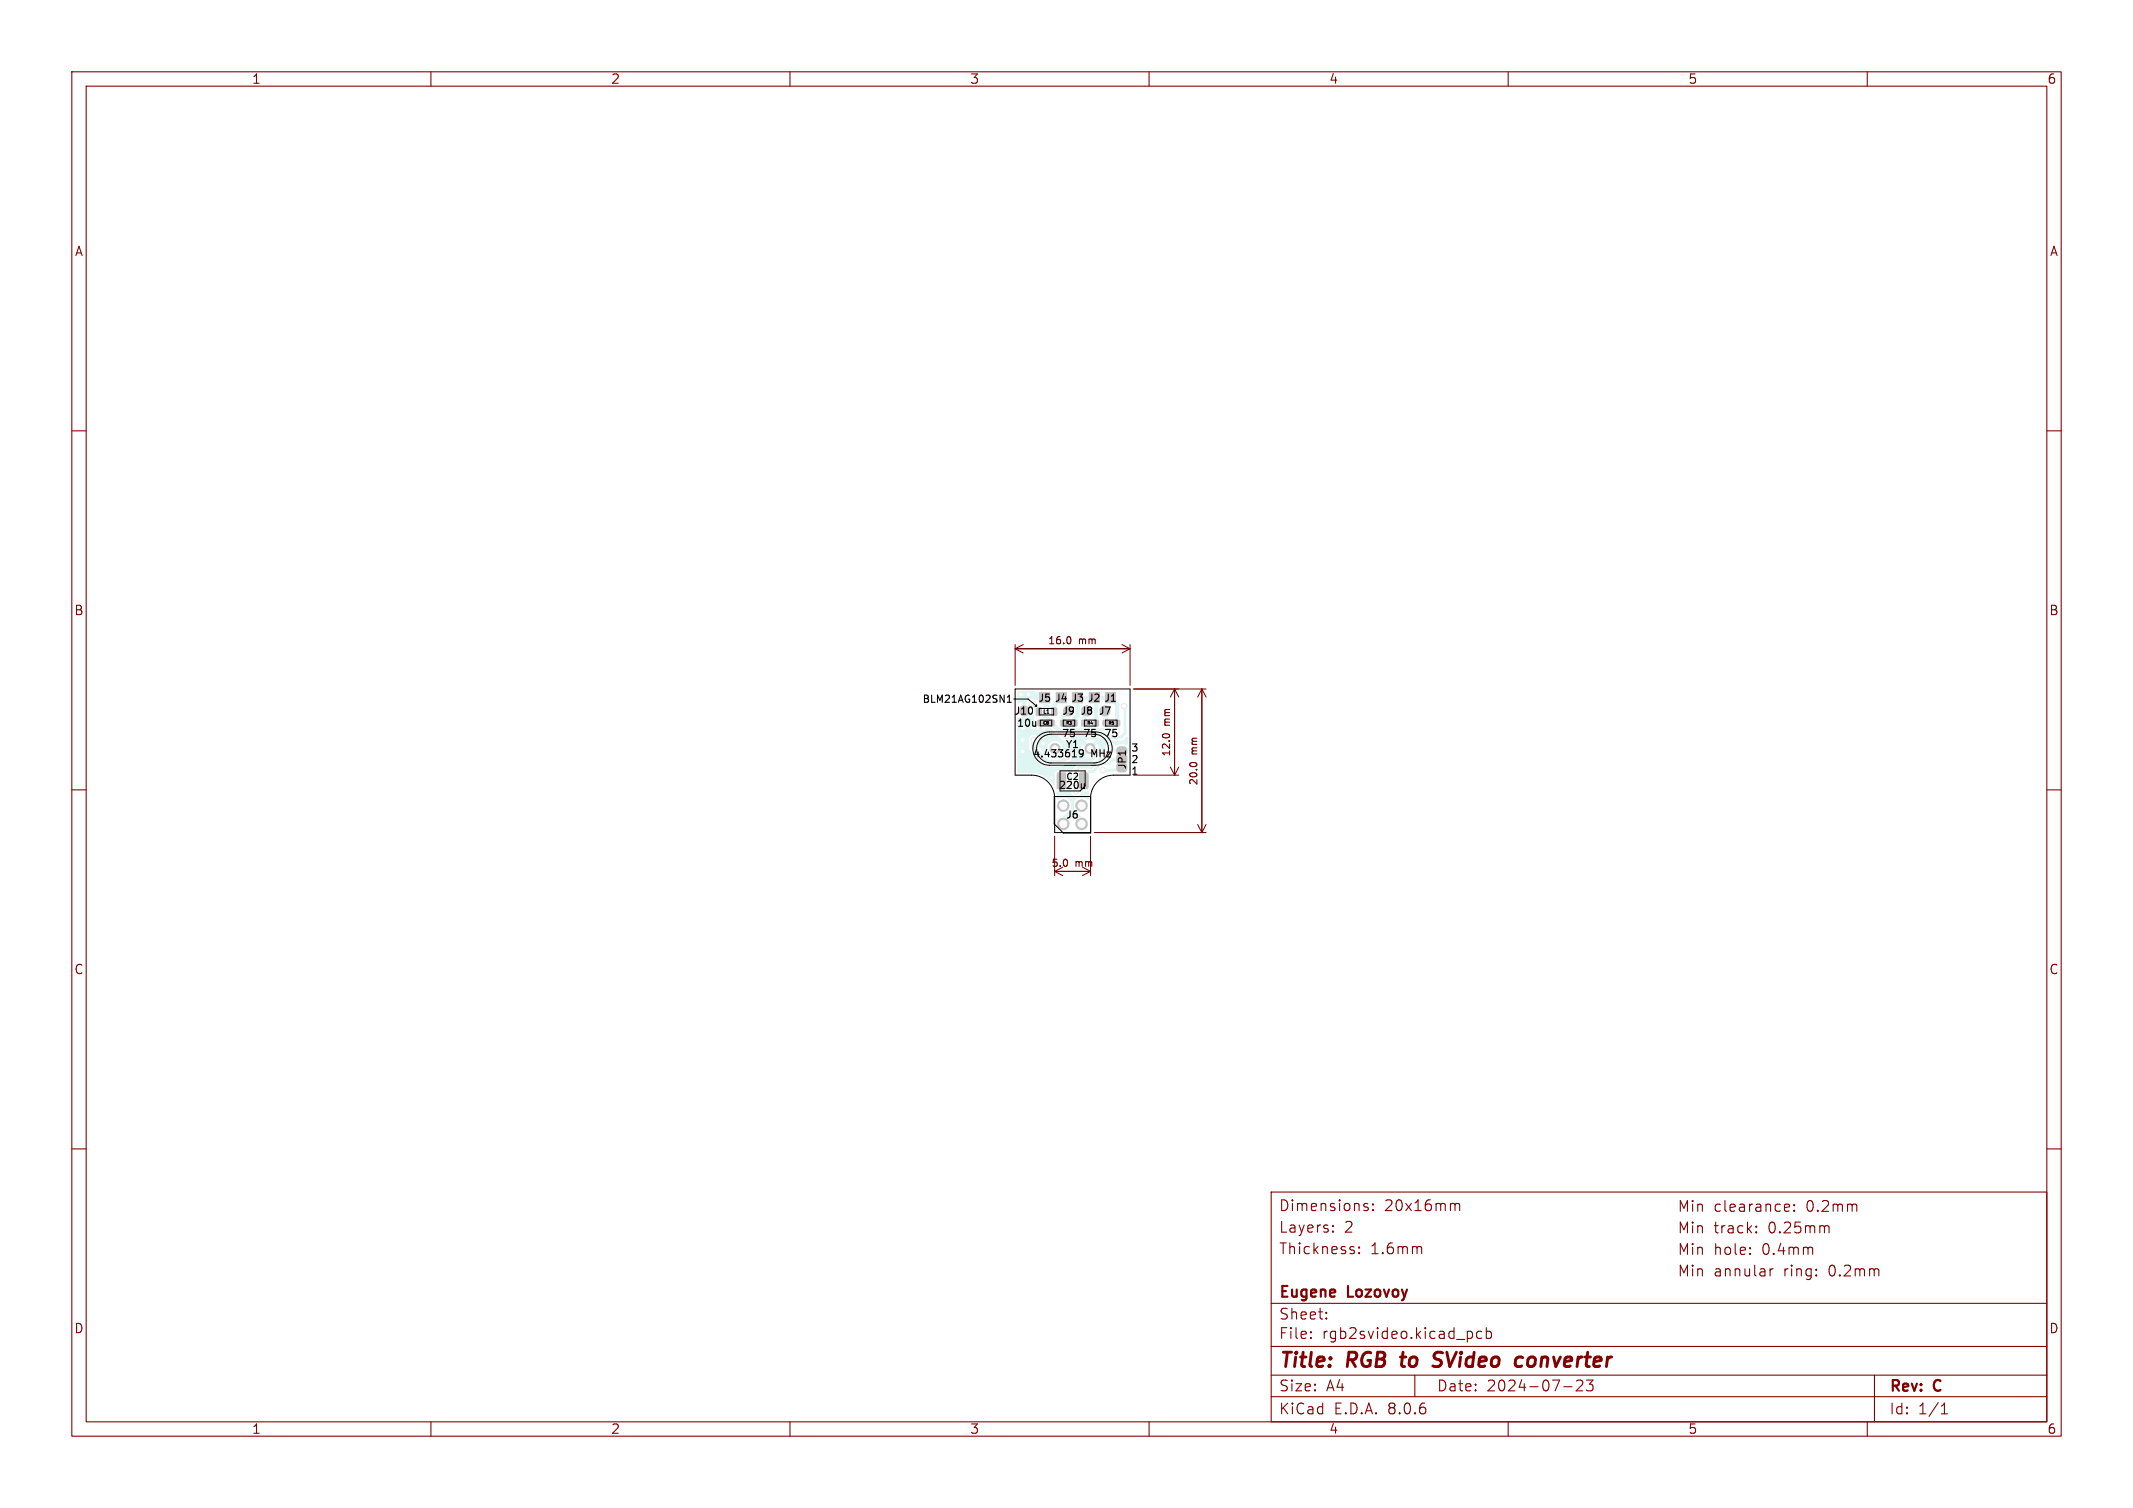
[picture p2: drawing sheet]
<svg xmlns="http://www.w3.org/2000/svg" width="297mm" height="210mm" viewBox="0 0 297 210" stroke-linecap="round" stroke-linejoin="round" font-family="sans-serif">
<g fill="none" stroke="#840000" stroke-width=".15">
<path d="M10 10h277v190h-277zM12 12h273v186h-273zM60 10v2M110 10v2M160 10v2M210 10v2M260 10v2M10 60h2M285 60h2M10 110h2M285 110h2M10 160h2"/>
<path d="M285 160h2M177 166h108v32h-108zM185.6 170.7h-.1l.1 .1M185.6 171.5h.1l-.1 .1M185.6 171.5h-.1l.1 .1M185.6 170.7v.1M185.6 171.5v.1M185.6 170.7h.1l-.1 .1M188.5 174.2l.1 .1-.1 .2M189.2 174.5h.1l-.1 .1M189.2 174.5v.1M189.2 173.7v.1"/>
<path d="M189.2 173.7h.1l-.1 .1M190 168l.5 .2v.1v.2l-.5 .1M190 167.7l.1-.1 .4 .1M191.2 168.5v.1M191.2 168.5h-.1l.1 .1M191.2 167.7v.1M191.2 167.7h-.1l.1 .1M197.7 173.6l.3 .2v.8M202.4 167.6l.2 .2M202.6 167.8l.2-.2 .4 .1v.9M202.6 167.8v.8M243.7 174.5l.1 .1-.1 .1"/>
<path d="M243.7 174.5l-.1 .1 .1 .1M243.7 173.8v.1M243.7 174.5v.2M243.7 173.8h.1l-.1 .1M243.7 173.8h-.1l.1 .1M244.5 170.8v.1M244.5 171.5l.1 .1-.1 .1M244.5 171.5v.1v.1M244.5 171.5v.2M244.5 170.8h.1l-.1 .1M246.5 176.7v1M246.9 176.7l-.3 .1-.1 .2"/>
<path d="M248.7 167.7l.4 .1 .1 .2-.7 .2M249.1 168.6l-.4 .1M249.8 168.5v.1v.1M249.8 167.8v.1M249.8 168.5l.1 .1-.1 .1M249.8 168.5v.2M249.8 167.8h.1l-.1 .1M252.3 173.8l.1 .9M254.3 170.7h.2l.2 .2v.8M258.5 167.8v.9M60 198v2M110 198v2"/>
<path d="M160 198v2M177 194.5h108M177 191.5h108M177 187.5h108M177 181.5h108M182.5 186.3h.1l-.1 .1M182.5 186.3v.1M182.5 185.5v.1M182.5 185.5h.1l-.1 .1M184.7 183.6v.1M184.7 183.6h-.1l.1 .1M184.7 182.8v.1"/>
<path d="M184.7 182.8h-.1l.1 .1M197 191.5v3M204.9 185.5l.1 .2v.4l-.1 .2M206.3 185.5l-.4-.1-.3 .3v.4l.1 .2 .2 .1 .4-.1M207 185.5l.4-.1 .3 .3v.4l-.2 .2-.1 .1-.4-.1M207 184.9v1.5M210 198v2M217.7 193.1h1.2M219.5 192.3l.2-.1 .5 .1a.41 .41 0 0 1 .1 .5l-.8 .9h.9M220.9 192.2h.9l-.5 .6a.41 .41 0 0 1 .5 .3v.3l-.1 .2-.6 .1-.2-.1M260 198v2M261 191.5v6.5"/>
<path d="M270.3 196.9h.9M270.3 195.8l.4-.4v1.5"/>
</g>
<path d="M195 189h.8M195.4 188.3l-.3 1.7 .1 .2 .2 .1M200.6 190.1a.85 .85 0 0 1-1.1 .1M200.6 188.3h-.5a.49 .49 0 0 0-.4 .4 .49 .49 0 0 0 .3 .6l.6 .2M211.5 189l.5 .1M211.9 190.2l-.2 .1M212.8 189.4l-.1 .5 .1 .2" fill="none" stroke="#840000" stroke-width=".4"/>
<g fill="#def5f1" stroke="#def5f1" stroke-width=".14">
<path d="M150.6 100.3h.7v.8h-.7z"/>
<path d="M152.3 100.3h.7v.8h-.7z"/>
<path d="M147.7 100.3h.7v.8h-.7z"/>
<path d="M149.3 100.3h.7v.8h-.7z"/>
<path d="M155.5 106.5h1.4v.6l-.1 .3a.95 .95 0 0 1-1 .1l-.3-.2z"/>
<path d="M155.5 105.2h1.4v1h-1.4z"/>
<path d="M155.6 104.1a.95 .95 0 0 1 1-.1l.3 .2v.8h-1.4v-.6z"/>
<path d="M146.4 98.6l.6-.1 .2 .1v.9l-.1 .2h-.5l-.2-.1z"/>
<path d="M144.3 98.6l.6-.1 .2 .1v.9l-.2 .2h-.5l-.2-.1z"/>
<path d="M150.3 107.6h1l.2 .1 .1 2-.2 .2h-.9l-.3-.1z"/>
<path d="M147.2 107.6h1l.3 .1v2l-.2 .2h-.9l-.2-.1z"/>
<path d="M153.6 100.3h.7v.8h-.7z"/>
<path d="M155.2 100.3h.7v.8h-.7z"/>
<path d="M146 100.3h.8v.8h-.8z"/>
<path d="M144.5 100.3h.8v.8h-.8z"/>
<path d="M153.9 96.4h1.5v1.6h-1.5z"/>
<circle cx="148.1" cy="114.7" r=".85"/>
<circle cx="148.1" cy="112.2" r=".85"/>
<circle cx="150.6" cy="114.7" r=".85"/>
<circle cx="150.6" cy="112.2" r=".85"/>
<circle cx="146.9" cy="104.2" r=".75"/>
<circle cx="151.8" cy="104.2" r=".75"/>
</g>
<g fill="#ececec" stroke="#ececec" stroke-width=".14">
<circle cx="153.9" cy="100.8" r=".4"/>
<circle cx="155.5" cy="101.8" r=".4"/>
<circle cx="156.5" cy="98.3" r=".4"/>
<circle cx="146.5" cy="108.4" r=".4"/>
<circle cx="143.9" cy="101.4" r=".4"/>
<circle cx="142.4" cy="104.7" r=".4"/>
<circle cx="145.7" cy="98.7" r=".4"/>
<circle cx="145.3" cy="103.5" r=".4"/>
<circle cx="142.1" cy="96.7" r=".4"/>
<circle cx="143.2" cy="96.7" r=".4"/>
<circle cx="142.4" cy="103.1" r=".4"/>
<circle cx="143.9" cy="103.1" r=".4"/>
<circle cx="143.6" cy="98.1" r=".4"/>
<circle cx="149.8" cy="110.2" r=".4"/>
<circle cx="147.7" cy="108.5" r=".4"/>
<circle cx="154.6" cy="104.2" r=".4"/>
<circle cx="153.6" cy="107.2" r=".4"/>
</g>
<g fill="none" stroke="#def5f1" stroke-width=".4">
<path d="M156.5 98.3l.2 .1v3.7l-.6 .6h-1.4M148 100.7l.9 .9h2.2M148.1 114.1v.6M149.3 110.9v2.6M150.6 114.2v.5M151 100.7l.9 .9h3.5M151.6 102.2h2.6M153.1 105.8l-1.1 1h-1.7l-.5 .5v2.9M153.6 107.2h2.4M153.9 100.8h.1M153.9 100.7v.1M154.6 104.2l.3 .2h1.3"/>
<path d="M156.2 105.8h-1.2l-.5 .6h-1.2l-1.1 1h-.6l-.7 .8v.6"/>
</g>
<g fill="none" stroke="#def5f1" stroke-width=".6">
<path d="M142.6 97.6v2.8M143.2 96.7l1.8 .1M143.6 98.1l1 1M144.6 99.1h.1M144.6 99.1h.2l3.4 3.4M145.7 97.5v1.2M146.8 98.2v.9M148 99.8v.9M151 99.3v1.4M152.6 97.4v2.6M153.9 99.1v1.6M143.9 103.1v1.1l2 1.9"/>
<path d="M149.7 100.7v-.6l.3-.4v-2.5h4.6l1 .9v2.6M149.8 113.5l.8 .7M152.6 100v.7"/>
</g>
<g fill="#def5f1">
<path d="M142.5 98.7h.2l.9 1 .2-.2 .1 .1a.47 .47 0 0 1 0 .7v.1l1.2 .1v1.2l.3-.1 .4-.3 .6 .2 1.3 1.4a.79 .79 0 0 0 1 .2 .79 .79 0 0 0 .5-.8l.1-.2h1.5l.8 .6h2.4l.6 .5h1.6l.2-.1 .4-.5h.2v1.2l-1.1-.2-.6 .3a.75 .75 0 0 0-1-.4 .75 .75 0 0 0-.4 1l-.3 .3-.1 .4-.7 .1-1 1-1.7 .1-.7 .6-.1 .3v2.4l-.1 .2a.71 .71 0 0 0 .4 1 .71 .71 0 0 0 .9-.6l1.1-.1-.1 1.1a1.21 1.21 0 0 0-1.4-.2 1.21 1.21 0 0 0-.6 1.2l.1 .5 .4 .4v.2h-1.3l-.1-.1v-.1a1.19 1.19 0 0 0 .4-1.7 1.19 1.19 0 0 0-1.8-.2l-.1-1.1h1.3l.2-.1 .2-.3v-2l-.2-.4-.3-.1h-1l-.3 .1-.2 .4v1.4v.1h-.2a3.5 3.5 0 0 0-2.8-1.7h-2.1v-4.5h1.5l.1 .3v.9l.1 .2 2.3 2.2 2.2 .1 .3-.2 .5-.5a.71 .71 0 0 0 .3-1.2 .71 .71 0 0 0-1.2 .4l-.3 .2h-1.4l-1.3-1.3h1a1.06 1.06 0 0 0 1.1 1.1 1.06 1.06 0 0 0 1.1-1.1h2.5l.2 .7 .7-.6 .1 .3 .2 .1-.6 .6a1.23 1.23 0 0 0 1.4 0l-.7-.6 .2-.1 .2-.3 .6 .6 .2-.2v-.7l-.2-.4-.6 .6-.2-.3-.2-.1 .7-.6a1.23 1.23 0 0 0-1.4 0l.6 .6-.2 .1-.1 .3-.7-.6-.2 .6h-2.5a1.06 1.06 0 0 0-1.1-1 1.06 1.06 0 0 0-1.1 1h-1l-.3-.3v-.5a.71 .71 0 0 0-.4-1 .71 .71 0 0 0-.9 .7h-1.5v-2.1h2.2l.3 .5 .4 .2v-.8l-2.9 .1v-.9l.1-.1a1.23 1.23 0 0 0 1.5 0l-1-.9v-.1z"/>
<path d="M141.7 96.3h2.4h.1v.7h1.5v1.4l.3 .1v.7h-.2l-.4-.4-.2-.5v-.9l-1.1 .1a.82 .82 0 0 0-1.2 .3 1.62 1.62 0 0 0-1.2 .2z"/>
</g>
<g fill="#fff" stroke="#fff" stroke-width=".14">
<circle cx="153.9" cy="100.8" r=".2"/>
<circle cx="155.5" cy="101.8" r=".2"/>
<circle cx="156.5" cy="98.3" r=".2"/>
<circle cx="146.4" cy="108.3" r=".2"/>
<circle cx="142.4" cy="104.6" r=".2"/>
<circle cx="145.7" cy="98.7" r=".2"/>
<circle cx="145.2" cy="103.6" r=".2"/>
<circle cx="142.1" cy="96.7" r=".2"/>
<circle cx="143.2" cy="96.7" r=".2"/>
<circle cx="142.4" cy="103" r=".2"/>
<circle cx="143.9" cy="103" r=".2"/>
<circle cx="143.6" cy="98" r=".2"/>
<circle cx="147.7" cy="108.5" r=".2"/>
<circle cx="154.6" cy="104.2" r=".2"/>
<circle cx="153.5" cy="107.3" r=".2"/>
<circle cx="148.1" cy="114.7" r=".5"/>
<circle cx="148.1" cy="112.2" r=".5"/>
<circle cx="150.6" cy="114.7" r=".5"/>
<circle cx="150.6" cy="112.2" r=".5"/>
<circle cx="146.9" cy="104.2" r=".4"/>
<circle cx="151.8" cy="104.2" r=".4"/>
</g>
<g fill="#c3c3c3">
<path d="M147.2 107.6h1l.3 .1v2l-.2 .2h-.9l-.2-.1z"/>
<path d="M150.3 107.6h1l.2 .1 .1 2-.2 .2h-.9l-.3-.1z"/>
<path d="M155.6 104.1l.2-.1 .7-.1 .2 .1 .2 .2 .1 .8h-.2v.2h.1v1l-.1 .1v.2h.2l-.1 .6-.1 .3-.2 .1h-.8l-.3-.2-.1-.8h.2v-.2l-.1-.1v-1h.1v-.2h-.2v-.6z"/>
<path d="M147.7 100.3h.7v.8h-.7z"/>
<path d="M149.3 100.3h.7v.8h-.7z"/>
<path d="M150.6 100.3h.7v.8h-.7z"/>
<path d="M152.3 100.3h.7v.8h-.7z"/>
<path d="M153.6 100.3h.7v.8h-.7z"/>
<path d="M155.2 100.3h.7v.8h-.7z"/>
<path d="M144.5 100.3h.8v.8h-.8z"/>
<path d="M146 100.3h.8v.8h-.8z"/>
<path d="M144.3 98.6l.6-.1 .1 .1 .1 .9-.1 .2h-.6l-.1-.1z"/>
<path d="M146.4 98.6l.6-.1 .2 .1v.9l-.1 .2h-.5l-.2-.1z"/>
<path d="M153.9 96.4h1.5v1.6h-1.5z"/>
<circle cx="148.1" cy="114.7" r=".85"/>
<circle cx="150.6" cy="114.7" r=".85"/>
<circle cx="148.1" cy="112.2" r=".85"/>
<circle cx="150.6" cy="112.2" r=".85"/>
<circle cx="146.9" cy="104.3" r=".75"/>
<circle cx="151.8" cy="104.3" r=".75"/>
</g>
<path d="M141.3 96h16v12h-2.3a3.2 3.2 0 0 0-3.1 3.1v4.8h-5v-4.8a3.2 3.2 0 0 0-3.3-3.1h-2.3z" fill="none" stroke="#fafafa" stroke-width=".14"/>
<g fill="#fafafa" stroke="#fafafa" stroke-width=".14">
<circle cx="148.1" cy="114.7" r=".5"/>
<circle cx="148.1" cy="112.2" r=".5"/>
<circle cx="150.6" cy="114.7" r=".5"/>
<circle cx="150.6" cy="112.2" r=".5"/>
<circle cx="146.9" cy="104.2" r=".4"/>
<circle cx="151.8" cy="104.2" r=".4"/>
</g>
<path d="M141.2 97.4h2l1.1 1M141.3 96h16v12h-2.3a3.2 3.2 0 0 0-3.1 3.1v4.8h-5v-4.8a3.2 3.2 0 0 0-3.3-3.1h-2.3zM144.7 98.7h2v.9h-2zM144.5 102.6a2.32 2.32 0 0 1 1.6-.7h6.4a2.32 2.32 0 0 1 2.4 2.4 2.32 2.32 0 0 1-2.4 2.3h-6.4a2.32 2.32 0 0 1-2.1-1.5 2.32 2.32 0 0 1 .5-2.5zM144.9 100.3h1.6v.8h-1.6zM144.9 102.8a2 2 0 0 1 1.4-.6h6a2 2 0 0 1 2 2 2 2 0 0 1-2 2h-6a2 2 0 0 1-1.8-1.2 2 2 0 0 1 .4-2.2zM146.8 110.9h5.1v5.1h-3.8l-1.3-1.3zM147.6 107.4h3.5v2.1l-.7 .6h-2.8zM148 100.3h1.6v.8h-1.6zM151 100.3h1.6v.8h-1.6zM153.9 100.3h1.7v.8h-1.7z" fill="none" stroke="#000" stroke-width=".14"/>
<path d="M140.2 97.8h.6M140.2 97.1l.3-.3v1M150.8 104.8l-.2 .2h-.1l-.2-.2 .1-.3 .2-.1 .2 .1a.66 .66 0 0 1-.2 .9h-.2M151 109.1v.7M151 109.7l-.3 .1M156.7 104.6v.6" fill="none" stroke="#000" stroke-width=".15"/>
<path d="M149 88.7l.1 .3-.1 .6M161.9 102.3l.3-.1 .6 .1M165.7 106.3l.3-.1 .6 .1" fill="none" stroke="#640000" stroke-width=".15"/>
<g fill="none" stroke="#640000" stroke-width=".14">
<path d="M141.3 89.8v5.6M141.3 90.4h16M141.3 90.4l1.2 .5M142.5 89.8l-1.2 .6M156.2 89.8l1.1 .6M157.3 89.8v5.6M157.3 90.4l-1.1 .5M157.9 96h10M163.6 96v12M163.6 96l.5 1.1M163.6 96l-.6 1.1M167.3 96v19.9"/>
<path d="M167.3 96l.6 1.1M167.3 96l-.5 1.1M146.9 116.5v5.4M151.9 116.5v5.4M152.3 115.9h15.6M157.9 108h6.2M163 106.8l.6 1.2M164.1 106.8l-.5 1.2M166.8 114.8l.5 1.1M167.9 114.8l-.6 1.1M148 121.9l-1.1-.5h5l-1.2 .5"/>
</g>
<g font-size="2.8" fill="#840000">
<text x="178" y="191">Title:</text>
<text x="187.7" y="191">RGB</text>
<text x="196" y="191">to</text>
<text x="201.3" y="191">SVideo</text>
<text x="213.5" y="191">converter</text>
</g>
<g font-size="2.1" fill="#840000">
<text x="178" y="171.9">Layers:</text>
<text x="178" y="168.9">Dimensions:</text>
<text x="187.2" y="171.9">2</text>
<text x="192.7" y="168.9">20x16mm</text>
<text x="233.5" y="169">Min</text>
<text x="233.5" y="172">Min</text>
<text x="238.6" y="169">clearance:</text>
<text x="238.6" y="172">track:</text>
<text x="246.2" y="172">0.25mm</text>
<text x="251.5" y="169">0.2mm</text>
<text x="178" y="174.9">Thickness:</text>
<text x="190.8" y="174.9">1.6mm</text>
<text x="233.5" y="175">Min</text>
<text x="233.5" y="178">Min</text>
<text x="238.6" y="175">hole:</text>
<text x="238.6" y="178">annular</text>
<text x="245.4" y="175">0.4mm</text>
<text x="248.4" y="178">ring:</text>
<text x="254.7" y="178">0.2mm</text>
<text x="178" y="184">Sheet:</text>
<text x="178" y="181.1">Eugene</text>
<text x="187.7" y="181.1">Lozovoy</text>
<text x="178" y="186.7">File:</text>
<text x="184.1" y="186.7">rgb2svideo.kicad_pcb</text>
<text x="178" y="197.2">KiCad</text>
<text x="178" y="194">Size:</text>
<text x="184.7" y="194">A4</text>
<text x="185.7" y="197.2">E.D.A.</text>
<text x="193.3" y="197.2">8.0.6</text>
<text x="200" y="194">Date:</text>
<text x="207" y="194">2024-07-23</text>
<text x="263" y="194.2">Rev:</text>
<text x="263" y="197.2">Id:</text>
<text x="267.1" y="197.2">1/1</text>
<text x="269.4" y="194.2">C</text>
</g>
<g font-size="1.8" fill="#840000">
<text x="35" y="11.9">1</text>
<text x="85" y="11.9">2</text>
<text x="135" y="11.9">3</text>
<text x="185" y="11.9">4</text>
<text x="235" y="11.9">5</text>
<text x="285" y="11.9">6</text>
<text x="10.3" y="35.9">A</text>
<text x="285.4" y="35.9">A</text>
<text x="10.3" y="85.9">B</text>
<text x="285.3" y="85.9">B</text>
<text x="10.3" y="135.9">C</text>
<text x="285.3" y="135.9">C</text>
<text x="10.3" y="185.9">D</text>
<text x="285.3" y="185.9">D</text>
<text x="35" y="199.9">1</text>
<text x="85" y="199.9">2</text>
<text x="135" y="199.9">3</text>
<text x="185" y="199.9">4</text>
<text x="235" y="199.9">5</text>
<text x="285" y="199.9">6</text>
</g>
<g font-size="1.4" fill="#640000">
<text x="145.8" y="89.9">16.0</text>
<text x="150.2" y="89.9">mm</text>
<text x="163.1" y="101.1" transform="rotate(-90 163.1 101.1)">mm</text>
<text x="163.1" y="105.5" transform="rotate(-90 163.1 105.5)">12.0</text>
<text x="166.9" y="105.1" transform="rotate(-90 166.9 105.1)">mm</text>
<text x="166.9" y="109.5" transform="rotate(-90 166.9 109.5)">20.0</text>
<text x="146.3" y="120.9">5.0</text>
<text x="149.7" y="120.9">mm</text>
</g>
<g font-size="1.4">
<text x="128.4" y="98.1">BLM21AG102SN1</text>
<text x="141.2" y="99.7">J10</text>
<text x="141.5" y="101.4">10u</text>
<text x="144.5" y="97.9">J5 J4 J3 J2</text>
<text x="147.8" y="99.7">J9</text>
<text x="150.4" y="99.7">J8</text>
<text x="152.9" y="99.7">J7</text>
<text x="153.7" y="97.9">J1</text>
<text x="143.8" y="105.7">4.433619</text>
<text x="147.8" y="102.9">75</text>
<text x="148.3" y="104.4">Y1</text>
<text x="150.7" y="102.9">75</text>
<text x="151.9" y="105.7">MHz</text>
<text x="153.7" y="102.9">75</text>
<text x="157" y="107.2" transform="rotate(-90 157 107.2)">JP1</text>
<text x="157.5" y="104.7">3</text>
<text x="157.5" y="106.3">2</text>
<text x="157.5" y="108">1</text>
<text x="147.3" y="110.1">220u</text>
<text x="148.3" y="114.2">J6</text>
</g>
<text font-size="1.2" x="148.4" y="108.8">C2</text>
<text font-size=".7" x="145.2" y="99.5">L1</text>
<g font-size=".6">
<text x="145.2" y="101">C8</text>
<text x="148.4" y="101">R3</text>
<text x="151.4" y="101">R4</text>
<text x="154.3" y="101">R5</text>
</g>
</svg>
